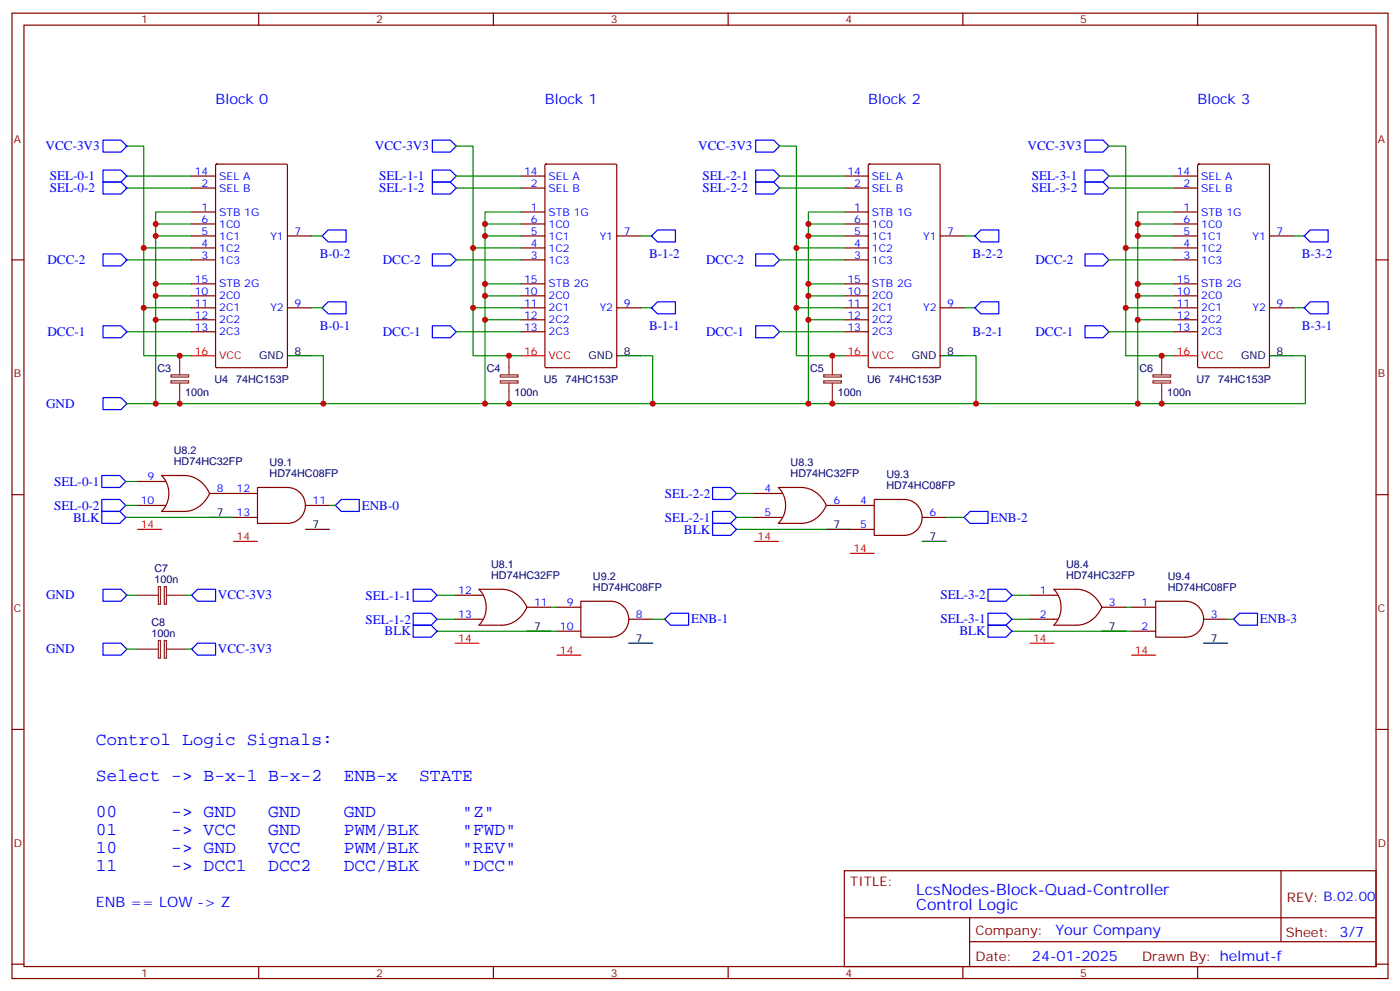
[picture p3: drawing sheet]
<svg xmlns="http://www.w3.org/2000/svg" width="412mm" height="292mm" viewBox="0 0 412 292" stroke-linecap="round" stroke-linejoin="round" font-family="sans-serif">
<g fill="none" stroke="#870000" stroke-width=".35">
<path d="M3.5 3.9h405.4v284.3h-405.4zM7.1 7.4h398.2v277.3h-398.2zM76.2 3.9v3.5M145.3 3.9v3.5M214.5 3.9v3.5M283.6 3.9v3.5M352.8 3.9v3.5M56.4 55.4h7.1M56.4 51.9h7.1M63.6 48.5l.3-.2h20.4l.3 .2 .1 59.5-.2 .3h-20.6l-.4-.2zM153.5 55.4h7M153.5 51.9h7"/>
<path d="M160.6 48.5l.3-.2h20.4l.3 .2 .1 59.5-.2 .3h-20.6l-.3-.2zM248.7 55.4h7.1M248.7 51.9h7.1M255.8 48.5l.3-.2h20.5l.3 .2v59.5l-.2 .3h-20.6l-.3-.2zM345.7 55.4h7.1M345.7 51.9h7.1M352.8 48.5l.3-.2h20.5l.3 .2v59.5l-.1 .3h-20.7l-.3-.2zM3.5 76.6h3.6M56.4 76.6h7.1M56.4 62.4h7.1M56.4 73h7.1M56.4 69.5h7.1"/>
<path d="M56.4 66h7.1M84.7 69.5h7M153.5 76.6h7M153.5 62.4h7M153.5 73h7M153.5 69.5h7M153.5 66h7M181.7 69.5h7M248.7 76.6h7.1M248.7 62.4h7.1M248.7 73h7.1M248.7 69.5h7.1"/>
<path d="M248.7 66h7.1M276.9 69.5h7.1M345.7 76.6h7.1M345.7 62.4h7.1M345.7 73h7.1M345.7 69.5h7.1M345.7 66h7.1M373.9 69.5h7.1M405.3 76.6h3.6M56.4 90.7h7.1M56.4 87.1h7.1M56.4 94.2h7.1"/>
<path d="M56.4 97.7h7.1M56.4 83.6h7.1M84.7 90.7h7M153.5 90.7h7M153.5 87.1h7M153.5 94.2h7M153.5 97.7h7M153.5 83.6h7M181.7 90.7h7M248.7 90.7h7.1M248.7 87.1h7.1M248.7 94.2h7.1"/>
<path d="M248.7 97.7h7.1M248.7 83.6h7.1M276.9 90.7h7.1M345.7 90.7h7.1M345.7 87.1h7.1M345.7 94.2h7.1M345.7 97.7h7.1M345.7 83.6h7.1M373.9 90.7h7.1M3.5 145.7h3.6M40.6 141.8h8.1M40.6 148.9h8.1"/>
<path d="M47.6 140.1a7.5 7.5 0 0 1 0 10.5M47.6 140.1h6.7a8.4 8.4 0 0 1 7.4 5.2M61.7 145.3h14.1M61.7 145.3a8.4 8.4 0 0 1-7.4 5.3h-6.7M68.8 152.4h7M75.8 143.6h8.9a5.3 5.3 0 0 1 5.3 5.3 5.3 5.3 0 0 1-5.3 5.3h-8.9zM90 148.9h7M222.2 145.3h8.2M222.2 152.4h8.2M229.3 143.6a7.5 7.5 0 0 1 0 10.5M229.3 143.6h6.7a8.4 8.4 0 0 1 7.4 5.3M243.4 148.9h14.1"/>
<path d="M243.4 148.9a8.4 8.4 0 0 1-7.4 5.3h-6.7M250.5 155.9h7M257.5 147.1h8.8a5.3 5.3 0 0 1 5.3 5.3 5.3 5.3 0 0 1-5.3 5.3h-8.8zM271.6 152.4h7.1M405.3 145.7h3.6M134.1 175.3h8.1M155.2 178.9h7.1M155.2 178.9a8.4 8.4 0 0 0-7.4-5.3h-6.7a7.6 7.6 0 0 1 0 10.5M155.2 178.9a8.4 8.4 0 0 1-7.4 5.3h-6.7M164 178.9h7.1M171.1 177.1h8.8a5.3 5.3 0 0 1 5.3 5.3 5.3 5.3 0 0 1-5.3 5.3h-8.8zM303.4 175.3h8.1"/>
<path d="M310.4 173.6a7.5 7.5 0 0 1 0 10.5M310.4 173.6h6.7a8.4 8.4 0 0 1 7.5 5.3M324.6 178.9h7M324.6 178.9a8.4 8.4 0 0 1-7.5 5.3h-6.7M333.4 178.9h7M340.4 177.1h8.8a5.3 5.3 0 0 1 5.3 5.3 5.3 5.3 0 0 1-5.3 5.3h-8.8zM134.1 182.4h8.1M164 185.9h7.1M185.2 182.4h7.1M303.4 182.4h8.1M333.4 185.9h7M354.5 182.4h7.1"/>
<path d="M3.5 214.8h3.6M405.3 214.8h3.6M248.7 256.5h156.6v28.2h-156.6zM377.3 256.5v20.9M248.7 270.3h156.5M285.6 277.4h119.6M285.6 270.3v14.1M3.5 284h3.6M76.2 284.7v3.5M145.3 284.7v3.5M214.5 284.7v3.5M283.6 284.7v3.5"/>
<path d="M352.8 284.7v3.5M405.3 284h3.6"/>
</g>
<g fill="none" stroke="#8c2424" stroke-width=".35">
<path d="M50.4 112.2h5.2v.6h-5.2zM50.4 110.4h5.2v.7h-5.2zM52.9 104.8v5.6M52.9 112.9v6M147.4 112.2h5.2v.6h-5.2zM147.4 110.4h5.2v.7h-5.2zM149.9 104.8v5.6M149.9 112.9v6M242.6 112.2h5.2v.6h-5.2zM242.6 110.4h5.2v.7h-5.2zM245.2 104.8v5.6M245.2 112.9v6"/>
<path d="M339.7 112.2h5.1v.6h-5.1zM339.7 110.4h5.1v.7h-5.1zM342.2 104.8v5.6M342.2 112.9v6M40.6 175.3h6M46.6 172.8h.7v5.2h-.7zM48.4 172.8h.6v5.2h-.6zM49 175.3h5.7M40.6 191.2h6M46.6 188.7h.7v5.2h-.7zM48.4 188.7h.6v5.2h-.6zM49 191.2h5.7"/>
</g>
<g fill="none" stroke="#008700" stroke-width=".35">
<path d="M37 43h5.3v61.8h14.1M37 51.9h19.4M37 55.4h19.4M134.1 43h5.2v61.8h14.2M134.1 51.9h19.4M134.1 55.4h19.4M229.3 43h5.3v61.8h14.1M229.3 51.9h19.4M229.3 55.4h19.4M326.3 43h5.3v61.8h14.1M326.3 51.9h19.4M326.3 55.4h19.4"/>
<path d="M37 76.6h19.4M42.3 73h14.1M45.9 69.5h10.5M56.4 66h-10.5v17.6h10.5M56.4 62.4h-10.5v3.6M91.7 69.5h3.5M134.1 76.6h19.4M139.3 73h14.2M142.9 69.5h10.6M153.5 66h-10.6v17.6M153.5 62.4h-10.6v3.6M188.7 69.5h3.6"/>
<path d="M229.3 76.6h19.4M234.6 73h14.1M238.1 69.5h10.6M248.7 66h-10.6v17.6M248.7 62.4h-10.6v3.6M284 69.5h3.5M326.3 76.6h19.4M331.6 73h14.1M335.1 69.5h10.6M345.7 66h-10.6v17.6M345.7 62.4h-10.6v3.6M381 69.5h3.5"/>
<path d="M37 97.7h19.4M42.3 90.7h14.1M45.9 83.6v35.3h49.3v-14.1h-3.5M45.9 94.2h10.5M45.9 87.1h10.5M91.7 90.7h3.5M134.1 97.7h19.4M139.3 90.7h14.2M142.9 94.2h10.6M142.9 87.1h10.6M153.5 83.6h-10.6v35.3h49.4v-14.1h-3.6M188.7 90.7h3.6"/>
<path d="M229.3 97.7h19.4M234.6 90.7h14.1M238.1 94.2h10.6M238.1 87.1h10.6M248.7 83.6h-10.6v35.3h49.4v-14.1h-3.5M284 90.7h3.5M326.3 97.7h19.4M331.6 90.7h14.1M335.1 94.2h10.6M335.1 87.1h10.6M345.7 83.6h-10.6v35.3h49.4v-14.1h-3.5M381 90.7h3.5"/>
<path d="M37 118.9h8.9M95.2 118.9h47.7M192.3 118.9h45.8M287.5 118.9h47.6M37 152.4h31.8M37 148.9h3.6M37 141.8h3.6M97 148.9h1.8M217 145.3h5.2M217 152.4h5.2M217 155.9h33.5M278.7 152.4h5.3"/>
<path d="M37 175.3h3.6M54.7 175.3h1.7M128.8 175.3h5.3M162.3 178.9h1.7M298.1 175.3h5.3M331.6 178.9h1.8M37 191.2h3.6M54.7 191.2h1.7M128.8 182.4h5.3M128.8 185.9h35.2M192.3 182.4h3.5M298.1 182.4h5.3"/>
<path d="M298.1 185.9h35.3M361.6 182.4h1.8"/>
</g>
<g fill="none" stroke="#00f" stroke-width=".35">
<path d="M30.3 50.1h5.3l1.8 1.8-1.8 1.7h-5.3zM30.3 53.6h5.3l1.8 1.8-1.8 1.8h-5.3zM30.3 41.3h5.3l1.8 1.7-1.8 1.8h-5.3zM127.4 41.3h5.2l1.8 1.7-1.8 1.8h-5.2zM127.4 53.6h5.2l1.8 1.8-1.8 1.8h-5.2zM127.4 50.1h5.2l1.8 1.8-1.8 1.7h-5.2zM222.6 41.3h5.3l1.8 1.7-1.8 1.8h-5.3zM222.6 53.6h5.3l1.8 1.8-1.8 1.8h-5.3zM222.6 50.1h5.3l1.8 1.8-1.8 1.7h-5.3zM319.6 41.3h5.3l1.8 1.7-1.8 1.8h-5.3zM319.6 53.6h5.3l1.8 1.8-1.8 1.8h-5.3zM319.6 50.1h5.3l1.8 1.8-1.8 1.7h-5.3z"/>
<path d="M30.3 74.8h5.3l1.8 1.8-1.8 1.7h-5.3zM96.7 67.7h5.3v3.6h-5.3l-1.8-1.8zM127.4 74.8h5.2l1.8 1.8-1.8 1.7h-5.2zM193.7 67.7h5.3v3.6h-5.3l-1.8-1.8zM222.6 74.8h5.3l1.8 1.8-1.8 1.7h-5.3zM288.9 67.7h5.3v3.6h-5.3l-1.7-1.8zM319.6 74.8h5.3l1.8 1.8-1.8 1.7h-5.3zM385.9 67.7h5.3v3.6h-5.3l-1.7-1.8zM30.3 96h5.3l1.8 1.7-1.8 1.8h-5.3zM96.7 88.9h5.3v3.5h-5.3l-1.8-1.7zM127.4 96h5.2l1.8 1.7-1.8 1.8h-5.2zM193.7 88.9h5.3v3.5h-5.3l-1.8-1.7z"/>
<path d="M222.6 96h5.3l1.8 1.7-1.8 1.8h-5.3zM288.9 88.9h5.3v3.5h-5.3l-1.7-1.7zM319.6 96h5.3l1.8 1.7-1.8 1.8h-5.3zM385.9 88.9h5.3v3.5h-5.3l-1.7-1.7zM30.3 117.1h5.3l1.8 1.8-1.8 1.8h-5.3zM30 140.1h5.3l1.7 1.7-1.7 1.8h-5.3zM30 147.1h5.3l1.7 1.8-1.7 1.7h-5.3zM30 150.6h5.3l1.7 1.8-1.7 1.8h-5.3zM100.5 147.1h5.3v3.5h-5.3l-1.7-1.7zM209.9 143.6h5.3l1.8 1.7-1.8 1.8h-5.3zM209.9 150.6h5.3l1.8 1.8-1.8 1.8h-5.3zM209.9 154.2h5.3l1.8 1.7-1.8 1.8h-5.3z"/>
<path d="M284 152.4l1.8-1.8h5.2v3.6h-5.2zM30.3 173.6h5.3l1.8 1.7-1.8 1.8h-5.3zM56.4 175.3l1.8-1.7h5.3v3.5h-5.3zM121.7 173.6h5.3l1.8 1.7-1.8 1.8h-5.3zM291 173.6h5.3l1.8 1.7-1.8 1.8h-5.3zM30.3 189.4h5.3l1.8 1.8-1.8 1.8h-5.3zM56.4 191.2l1.8-1.8h5.3v3.6h-5.3zM121.7 180.6h5.3l1.8 1.8-1.8 1.8h-5.3zM121.7 184.2h5.3l1.8 1.7-1.8 1.8h-5.3zM195.8 182.4l1.8-1.8h5.2v3.6h-5.2zM291 180.6h5.3l1.8 1.8-1.8 1.8h-5.3zM291 184.2h5.3l1.8 1.7-1.8 1.8h-5.3z"/>
<path d="M363.4 182.4l1.7-1.8h5.3v3.6h-5.3z"/>
</g>
<path d="M84.7 104.8h7M181.7 104.8h7M276.9 104.8h7.1M373.9 104.8h7.1M61.7 152.4h7.1M90 155.9h7M243.4 155.9h7.1M271.6 159.5h7.1M155.2 185.9h7.1M185.2 189.4h7.1M324.6 185.9h7M354.5 189.4h7.1" fill="none" stroke="#000" stroke-width=".35"/>
<path d="M56.4 104.8h7.1M153.5 104.8h7M248.7 104.8h7.1M345.7 104.8h7.1M40.6 155.9h7M68.8 159.5h7M222.2 159.5h7.1M250.5 163h7M134.1 189.4h7M164 193h7.1M303.4 189.4h7M333.4 193h7" fill="none" stroke="#f00" stroke-width=".35"/>
<g fill="#c00">
<circle cx="52.9" cy="118.9" r=".88"/>
<circle cx="45.9" cy="94.2" r=".88"/>
<circle cx="45.9" cy="69.5" r=".88"/>
<circle cx="45.9" cy="87.1" r=".88"/>
<circle cx="52.9" cy="104.8" r=".88"/>
<circle cx="42.3" cy="90.7" r=".88"/>
<circle cx="42.3" cy="73" r=".88"/>
<circle cx="45.9" cy="118.9" r=".88"/>
<circle cx="142.9" cy="118.9" r=".88"/>
<circle cx="139.3" cy="73" r=".88"/>
<circle cx="139.3" cy="90.7" r=".88"/>
<circle cx="149.9" cy="104.8" r=".88"/>
<circle cx="142.9" cy="87.1" r=".88"/>
<circle cx="142.9" cy="69.5" r=".88"/>
<circle cx="149.9" cy="118.9" r=".88"/>
<circle cx="238.1" cy="118.9" r=".88"/>
<circle cx="234.6" cy="73" r=".88"/>
<circle cx="234.6" cy="90.7" r=".88"/>
<circle cx="245.2" cy="104.8" r=".88"/>
<circle cx="238.1" cy="87.1" r=".88"/>
<circle cx="238.1" cy="69.5" r=".88"/>
<circle cx="238.1" cy="94.2" r=".88"/>
<circle cx="245.2" cy="118.9" r=".88"/>
<circle cx="331.6" cy="73" r=".88"/>
<circle cx="331.6" cy="90.7" r=".88"/>
<circle cx="342.2" cy="104.8" r=".88"/>
<circle cx="335.1" cy="87.1" r=".88"/>
<circle cx="335.1" cy="69.5" r=".88"/>
<circle cx="335.1" cy="94.2" r=".88"/>
<circle cx="342.2" cy="118.9" r=".88"/>
<circle cx="192.3" cy="118.9" r=".88"/>
<circle cx="95.3" cy="118.9" r=".88"/>
<circle cx="142.9" cy="94.2" r=".88"/>
<circle cx="45.9" cy="66" r=".88"/>
<circle cx="45.9" cy="83.6" r=".88"/>
<circle cx="142.9" cy="66" r=".88"/>
<circle cx="142.9" cy="83.6" r=".88"/>
<circle cx="238.1" cy="66" r=".88"/>
<circle cx="238.1" cy="83.6" r=".88"/>
<circle cx="335.1" cy="66" r=".88"/>
<circle cx="335.1" cy="83.6" r=".88"/>
<circle cx="335.1" cy="118.9" r=".88"/>
<circle cx="287.5" cy="118.9" r=".88"/>
</g>
<g font-size="5.3" fill="#00f">
<text x="28.2" y="219.4">Control Logic Signals:</text>
<text x="28.2" y="230">Select -&gt; B-x-1 B-x-2</text>
<text x="101.2" y="230">ENB-x</text>
<text x="123.5" y="230">STATE</text>
<text x="28.2" y="240.6">00</text>
<text x="28.2" y="245.9">01</text>
<text x="50.4" y="240.6">-&gt; GND</text>
<text x="50.4" y="245.9">-&gt; VCC</text>
<text x="79" y="240.6">GND</text>
<text x="79" y="245.9">GND</text>
<text x="101.2" y="240.6">GND</text>
<text x="101.2" y="245.9">PWM/BLK</text>
<text x="136.2" y="240.6">&quot;Z&quot;</text>
<text x="136.2" y="245.9">&quot;FWD&quot;</text>
<text x="28.2" y="251.2">10</text>
<text x="50.4" y="251.2">-&gt; GND</text>
<text x="79" y="251.2">VCC</text>
<text x="101.2" y="251.2">PWM/BLK</text>
<text x="136.2" y="251.2">&quot;REV&quot;</text>
<text x="28.2" y="256.5">11</text>
<text x="50.4" y="256.5">-&gt; DCC1</text>
<text x="79" y="256.5">DCC2</text>
<text x="101.2" y="256.5">DCC/BLK</text>
<text x="136.2" y="256.5">&quot;DCC&quot;</text>
</g>
<g font-size="4.6" fill="#00f">
<text x="269.9" y="263.5">LcsNodes-Block-Quad-Controller</text>
<text x="269.9" y="268.1">Control Logic</text>
</g>
<g font-size="4.2" fill="#00f">
<text x="63.5" y="30.7">Block 0</text>
<text x="160.5" y="30.7">Block 1</text>
<text x="255.8" y="30.7">Block 2</text>
<text x="352.8" y="30.7">Block 3</text>
<text x="28.2" y="267.1">ENB == LOW -&gt; Z</text>
<text x="310.9" y="275.3">Your Company</text>
<text x="304" y="283.1">24-01-2025</text>
</g>
<g font-size="3.9" fill="#00f">
<text x="13.4" y="44.3">VCC-3V3</text>
<text x="110.4" y="44.3">VCC-3V3</text>
<text x="205.7" y="44.3">VCC-3V3</text>
<text x="302.7" y="44.3">VCC-3V3</text>
<text x="14.7" y="53.1">SEL-0-1</text>
<text x="111.7" y="53.1">SEL-1-1</text>
<text x="207" y="53.1">SEL-2-1</text>
<text x="304" y="53.1">SEL-3-1</text>
<text x="14.7" y="56.7">SEL-0-2</text>
<text x="111.7" y="56.6">SEL-1-2</text>
<text x="207" y="56.6">SEL-2-2</text>
<text x="304" y="56.6">SEL-3-2</text>
<text x="14" y="77.8">DCC-2</text>
<text x="94.2" y="76">B-0-2</text>
<text x="112.7" y="77.8">DCC-2</text>
<text x="191.2" y="76">B-1-2</text>
<text x="208" y="77.8">DCC-2</text>
<text x="286.4" y="76">B-2-2</text>
<text x="305" y="77.8">DCC-2</text>
<text x="383.4" y="76">B-3-2</text>
<text x="14" y="99">DCC-1</text>
<text x="94.2" y="97.2">B-0-1</text>
<text x="112.7" y="99">DCC-1</text>
<text x="191.2" y="97.2">B-1-1</text>
<text x="208" y="99">DCC-1</text>
<text x="286.4" y="99">B-2-1</text>
<text x="305" y="99">DCC-1</text>
<text x="383.4" y="97.2">B-3-1</text>
<text x="13.6" y="120.1">GND</text>
<text x="16" y="143">SEL-0-1</text>
<text x="195.9" y="146.6">SEL-2-2</text>
<text x="16" y="150.2">SEL-0-2</text>
<text x="21.6" y="153.6">BLK</text>
<text x="106.5" y="150.1">ENB-0</text>
<text x="195.9" y="153.6">SEL-2-1</text>
<text x="291.7" y="153.6">ENB-2</text>
<text x="201.5" y="157.2">BLK</text>
<text x="13.6" y="176.6">GND</text>
<text x="64.2" y="176.5">VCC-3V3</text>
<text x="107.7" y="176.6">SEL-1-1</text>
<text x="277" y="176.6">SEL-3-2</text>
<text x="107.7" y="183.7">SEL-1-2</text>
<text x="203.6" y="183.6">ENB-1</text>
<text x="277" y="183.6">SEL-3-1</text>
<text x="371.1" y="183.6">ENB-3</text>
<text x="113.3" y="187.2">BLK</text>
<text x="282.6" y="187.2">BLK</text>
<text x="13.6" y="192.5">GND</text>
<text x="64.2" y="192.4">VCC-3V3</text>
</g>
<g font-size="3.9" fill="#800">
<text x="250.5" y="261.1">TITLE:</text>
<text x="379.1" y="265.7">REV: B.02.00</text>
<text x="287.4" y="275.3">Company:</text>
<text x="378.7" y="275.9">Sheet: 3/7</text>
<text x="287.4" y="282.9">Date:</text>
<text x="336.4" y="283">Drawn By: helmut-f</text>
</g>
<g font-size="3.2" fill="#800">
<text x="41.6" y="6.9">1</text>
<text x="110.8" y="6.9">2</text>
<text x="179.9" y="6.9">3</text>
<text x="249.1" y="6.9">4</text>
<text x="318.2" y="6.9">5</text>
<text x="4.1" y="42">A</text>
<text x="405.9" y="42">A</text>
<text x="4.1" y="111.1">B</text>
<text x="405.9" y="111.1">B</text>
<text x="4.1" y="180.3">C</text>
<text x="405.9" y="180.3">C</text>
<text x="4.1" y="249.4">D</text>
<text x="405.9" y="249.4">D</text>
<text x="41.6" y="287.7">1</text>
<text x="110.8" y="287.7">2</text>
<text x="179.9" y="287.7">3</text>
<text x="249.1" y="287.7">4</text>
<text x="318.2" y="287.7">5</text>
</g>
<g font-size="3.2" fill="#00f">
<text x="57.4" y="51.5">14</text>
<text x="64.6" y="52.9">SEL A</text>
<text x="154.4" y="51.5">14</text>
<text x="161.6" y="52.9">SEL A</text>
<text x="249.6" y="51.5">14</text>
<text x="256.8" y="52.9">SEL A</text>
<text x="346.6" y="51.5">14</text>
<text x="353.8" y="52.9">SEL A</text>
<text x="59.4" y="55">2</text>
<text x="64.6" y="56.4">SEL B</text>
<text x="156.4" y="55">2</text>
<text x="161.6" y="56.4">SEL B</text>
<text x="251.6" y="55">2</text>
<text x="256.8" y="56.4">SEL B</text>
<text x="348.6" y="55">2</text>
<text x="353.8" y="56.4">SEL B</text>
<text x="59.4" y="62.1">1</text>
<text x="59.4" y="65.6">6</text>
<text x="64.6" y="63.5">STB 1G</text>
<text x="156.4" y="62.1">1</text>
<text x="156.4" y="65.6">6</text>
<text x="161.6" y="63.5">STB 1G</text>
<text x="251.6" y="62.1">1</text>
<text x="251.6" y="65.6">6</text>
<text x="256.8" y="63.5">STB 1G</text>
<text x="348.6" y="62.1">1</text>
<text x="348.6" y="65.6">6</text>
<text x="353.8" y="63.5">STB 1G</text>
<text x="59.4" y="69.1">5</text>
<text x="64.6" y="70.6">1C1</text>
<text x="64.6" y="67">1C0</text>
<text x="79.6" y="70.6">Y1</text>
<text x="86.8" y="69.1">7</text>
<text x="156.4" y="69.1">5</text>
<text x="161.6" y="70.6">1C1</text>
<text x="161.6" y="67">1C0</text>
<text x="176.7" y="70.6">Y1</text>
<text x="183.8" y="69.1">7</text>
<text x="251.6" y="69.1">5</text>
<text x="256.8" y="70.6">1C1</text>
<text x="256.8" y="67">1C0</text>
<text x="271.9" y="70.6">Y1</text>
<text x="279" y="69.1">7</text>
<text x="348.6" y="69.1">5</text>
<text x="353.8" y="70.6">1C1</text>
<text x="353.8" y="67">1C0</text>
<text x="368.9" y="70.6">Y1</text>
<text x="376.1" y="69.1">7</text>
<text x="59.4" y="76.2">3</text>
<text x="59.4" y="72.7">4</text>
<text x="64.6" y="77.6">1C3</text>
<text x="64.6" y="74.1">1C2</text>
<text x="156.4" y="76.2">3</text>
<text x="156.4" y="72.7">4</text>
<text x="161.6" y="77.6">1C3</text>
<text x="161.6" y="74.1">1C2</text>
<text x="251.6" y="76.2">3</text>
<text x="251.6" y="72.7">4</text>
<text x="256.8" y="77.6">1C3</text>
<text x="256.8" y="74.1">1C2</text>
<text x="348.6" y="76.2">3</text>
<text x="348.6" y="72.7">4</text>
<text x="353.8" y="77.6">1C3</text>
<text x="353.8" y="74.1">1C2</text>
<text x="57.4" y="83.3">15</text>
<text x="154.4" y="83.3">15</text>
<text x="249.6" y="83.3">15</text>
<text x="346.6" y="83.3">15</text>
<text x="57.4" y="86.8">10</text>
<text x="64.6" y="88.2">2C0</text>
<text x="64.6" y="84.7">STB 2G</text>
<text x="154.4" y="86.8">10</text>
<text x="161.6" y="88.2">2C0</text>
<text x="161.6" y="84.7">STB 2G</text>
<text x="249.6" y="86.8">10</text>
<text x="256.8" y="88.2">2C0</text>
<text x="256.8" y="84.7">STB 2G</text>
<text x="346.6" y="86.8">10</text>
<text x="353.8" y="88.2">2C0</text>
<text x="353.8" y="84.7">STB 2G</text>
<text x="57.4" y="90.3">11</text>
<text x="57.4" y="93.8">12</text>
<text x="64.6" y="91.7">2C1</text>
<text x="64.6" y="95.3">2C2</text>
<text x="79.6" y="91.7">Y2</text>
<text x="86.8" y="90.3">9</text>
<text x="154.4" y="90.3">11</text>
<text x="154.4" y="93.8">12</text>
<text x="161.6" y="91.7">2C1</text>
<text x="161.6" y="95.3">2C2</text>
<text x="176.7" y="91.7">Y2</text>
<text x="183.8" y="90.3">9</text>
<text x="249.6" y="90.3">11</text>
<text x="249.6" y="93.8">12</text>
<text x="256.8" y="91.7">2C1</text>
<text x="256.8" y="95.3">2C2</text>
<text x="271.9" y="91.7">Y2</text>
<text x="279" y="90.3">9</text>
<text x="346.6" y="90.3">11</text>
<text x="346.6" y="93.8">12</text>
<text x="353.8" y="91.7">2C1</text>
<text x="353.8" y="95.3">2C2</text>
<text x="368.9" y="91.7">Y2</text>
<text x="376.1" y="90.3">9</text>
<text x="57.4" y="97.4">13</text>
<text x="64.6" y="98.8">2C3</text>
<text x="154.4" y="97.4">13</text>
<text x="161.6" y="98.8">2C3</text>
<text x="249.6" y="97.4">13</text>
<text x="256.8" y="98.8">2C3</text>
<text x="346.6" y="97.4">13</text>
<text x="353.8" y="98.8">2C3</text>
<text x="43.5" y="141.5">9</text>
<text x="41.5" y="148.5">10</text>
<text x="63.9" y="145">8</text>
<text x="69.7" y="145">12</text>
<text x="92.1" y="148.5">11</text>
<text x="225.2" y="145">4</text>
<text x="245.5" y="148.5">6</text>
<text x="253.4" y="148.5">4</text>
<text x="69.7" y="152">13</text>
<text x="225.2" y="152">5</text>
<text x="253.4" y="155.6">5</text>
<text x="273.8" y="152">6</text>
<text x="135" y="175">12</text>
<text x="157.3" y="178.5">11</text>
<text x="167" y="178.5">9</text>
<text x="306.3" y="175">1</text>
<text x="326.7" y="178.5">3</text>
<text x="336.3" y="178.5">1</text>
<text x="135" y="182">13</text>
<text x="164.9" y="185.6">10</text>
<text x="187.3" y="182">8</text>
<text x="306.3" y="182">2</text>
<text x="336.3" y="185.6">2</text>
<text x="356.7" y="182">3</text>
</g>
<g font-size="3.2" fill="#f00">
<text x="57.4" y="104.4">16</text>
<text x="64.6" y="105.8">VCC</text>
<text x="154.4" y="104.4">16</text>
<text x="161.6" y="105.8">VCC</text>
<text x="249.6" y="104.4">16</text>
<text x="256.8" y="105.8">VCC</text>
<text x="346.6" y="104.4">16</text>
<text x="353.8" y="105.8">VCC</text>
<text x="41.5" y="155.6">14</text>
<text x="69.7" y="159.1">14</text>
<text x="223.2" y="159.1">14</text>
<text x="251.4" y="162.6">14</text>
<text x="135" y="189.1">14</text>
<text x="304.3" y="189.1">14</text>
<text x="164.9" y="192.6">14</text>
<text x="334.3" y="192.6">14</text>
</g>
<g font-size="3.2">
<text x="76.3" y="105.8">GND</text>
<text x="86.8" y="104.4">8</text>
<text x="173.3" y="105.8">GND</text>
<text x="183.8" y="104.4">8</text>
<text x="268.6" y="105.8">GND</text>
<text x="279" y="104.4">8</text>
<text x="365.6" y="105.8">GND</text>
<text x="376.1" y="104.4">8</text>
<text x="63.9" y="152">7</text>
<text x="92.1" y="155.6">7</text>
<text x="245.5" y="155.6">7</text>
<text x="273.8" y="159.1">7</text>
<text x="157.3" y="185.6">7</text>
<text x="326.7" y="185.6">7</text>
<text x="187.3" y="189.1">7</text>
<text x="356.7" y="189.1">7</text>
</g>
<g font-size="3.2" fill="#000080">
<text x="46.4" y="109.4">C3</text>
<text x="63.2" y="112.9">U4</text>
<text x="69.6" y="112.9">74HC153P</text>
<text x="143.4" y="109.4">C4</text>
<text x="160.2" y="112.9">U5</text>
<text x="166.6" y="112.9">74HC153P</text>
<text x="238.6" y="109.4">C5</text>
<text x="255.4" y="112.9">U6</text>
<text x="261.8" y="112.9">74HC153P</text>
<text x="335.6" y="109.4">C6</text>
<text x="352.4" y="112.9">U7</text>
<text x="358.8" y="112.9">74HC153P</text>
<text x="54.5" y="116.5">100n</text>
<text x="151.6" y="116.5">100n</text>
<text x="246.8" y="116.5">100n</text>
<text x="343.8" y="116.5">100n</text>
<text x="51.2" y="137">HD74HC32FP</text>
<text x="51.2" y="133.8">U8.2</text>
<text x="79.4" y="137.3">U9.1</text>
<text x="232.9" y="137.3">U8.3</text>
<text x="79.4" y="140.6">HD74HC08FP</text>
<text x="232.9" y="140.6">HD74HC32FP</text>
<text x="261.1" y="140.9">U9.3</text>
<text x="261.1" y="144.1">HD74HC08FP</text>
<text x="144.7" y="167.3">U8.1</text>
<text x="314" y="167.3">U8.4</text>
<text x="45.5" y="171.7">100n</text>
<text x="45.5" y="168.5">C7</text>
<text x="144.7" y="170.5">HD74HC32FP</text>
<text x="174.7" y="170.9">U9.2</text>
<text x="314" y="170.5">HD74HC32FP</text>
<text x="344" y="170.9">U9.4</text>
<text x="174.7" y="174.1">HD74HC08FP</text>
<text x="344" y="174.1">HD74HC08FP</text>
<text x="44.6" y="184.4">C8</text>
<text x="44.6" y="187.6">100n</text>
</g>
</svg>
